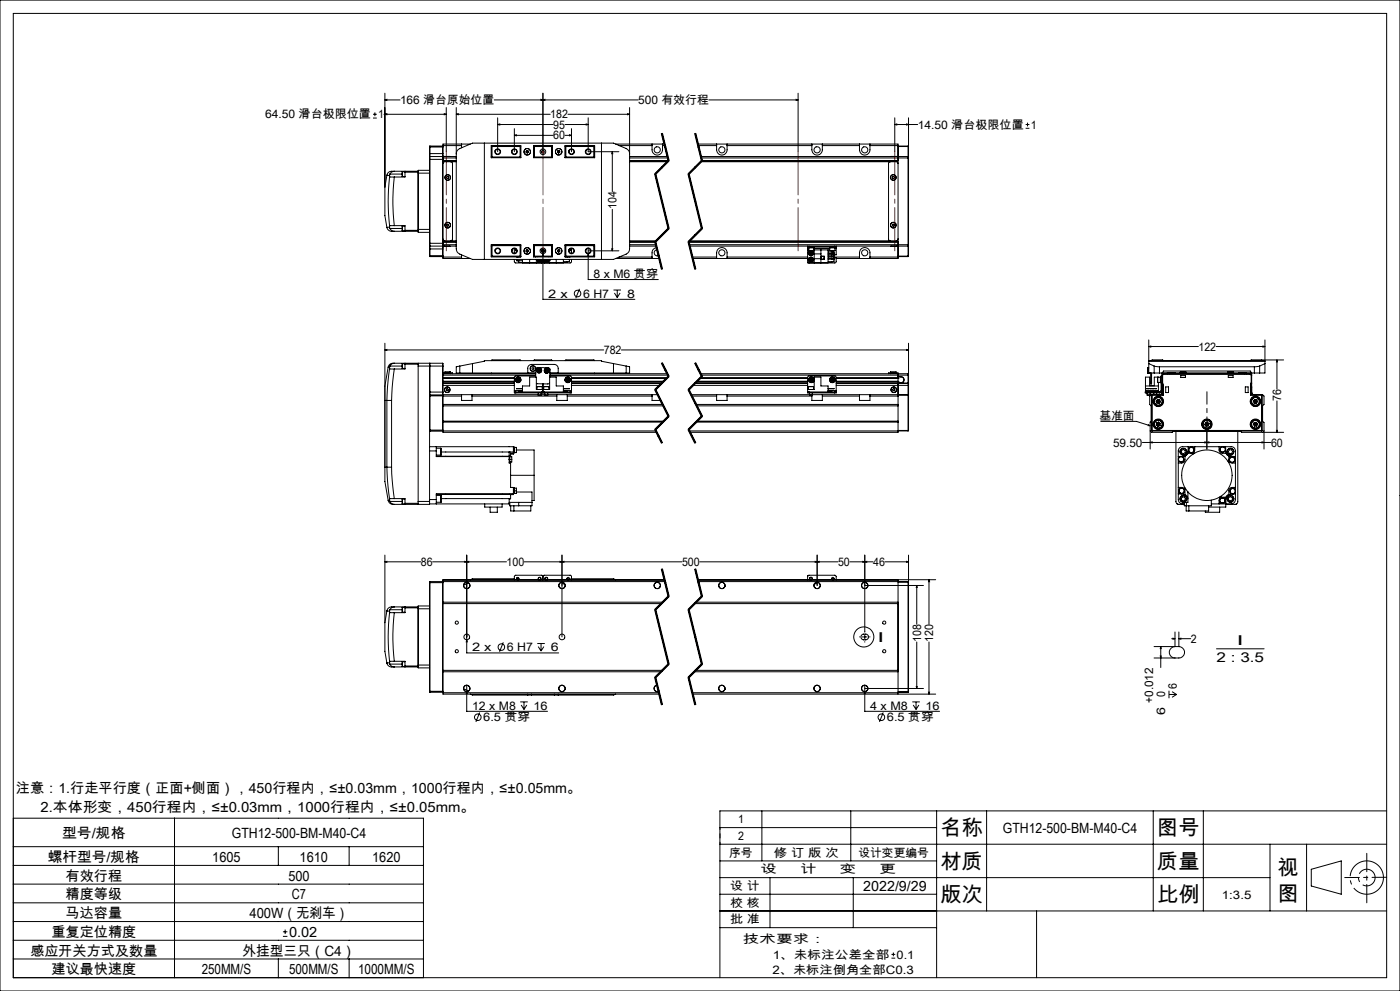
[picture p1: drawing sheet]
<svg xmlns="http://www.w3.org/2000/svg" width="420mm" height="297mm" viewBox="0 0 420 297" stroke-linecap="round" stroke-linejoin="round" font-family="sans-serif">
<g fill="none" stroke="#000" stroke-width=".3">
<path d="M0 0h420v297h-420zM4 4h412v289h-412zM111.9 35.4h1.1M111.9 34.3h1.1M112.5 33.7v1.1M115.2 34.3h18.7M115.5 29.9l.6-.1v.3zM115.5 34.3l.6-.2v.3zM115.5 29.9h4.5M115.5 27.9v28.2M133.3 34.1l.6 .2-.6 .1zM133.9 32.2v13.3"/>
<path d="M136.9 34.3l.6-.2v.3zM136.9 32.2v42.4l.3 .9 .5 .5 4 1.7h42.3l4.4-1.9 .5-1.2v-42.4M136.9 34.3h28.2M149.3 37.3l.6-.2v.4zM149.3 37.3h16.6M149.3 35.3v10.2M154.3 38.6v6.9M162.3 29.8l.6 .1-.6 .2zM162.9 29.9l.6-.1v.3zM162.9 27.9v17.6M169.5 37.3h7M170.4 34.3h18.5"/>
<path d="M171.4 38.6v6.9M175.9 37.1l.6 .2-.6 .2zM176.5 35.3v10.2h9.2M188.3 34.1l.6 .2-.6 .1zM191.5 29.9h-43.2M198.6 40l2 8.2M198.8 40l2 8.1M208.6 40l2 8.2-4 4 4 16.3-4 4 2 8.1M208.8 40l2 8.1M212.7 29.9h26.7M238.8 29.8l.6 .1-.6 .2zM239.4 27.9v17.6"/>
<path d="M268.4 37.3l.6-.2v.4zM268.4 37.3h6.9M268.4 35.3v10.2M272 37.1l.6 .2-.6 .2zM272.6 35.3v11.8M307.7 38.4h1.1M307.7 37.3h1.1M308.3 36.8v1.1M115.5 56.1v8.5l.6 3.6M116.1 52.5l-.6 3.6M116.1 52.5h.1M116.1 52.5l.8 .1"/>
<path d="M116.9 52.9a64.4 64.4 0 0 0 0 14.8M116.9 52.9l1.4 .2M116.9 52.6v.3M116.9 52.2v.4M116.9 52.2h3.8M118.3 51.3h-.6a1.43 1.43 0 0 0-1.6 1.2M118.3 53.1a62.9 62.9 0 0 0 0 14.5M118.3 51.3a1.49 1.49 0 0 0-1.4 .9M118.3 51.3h7.1M120.7 52.2v.7M120.7 51.5v.7M120.7 51.5v1.4"/>
<path d="M120.7 51.5h.8M120.7 52.9h.8M121.5 51.3v.3M121.5 51.6v1.5h-3.2M121.5 51.6h3.9M125.4 51.3v.3M125.4 51.6v17.4M125.4 51.9h3.5M128.9 47.8v4.1M128.9 51h-3.5v.3M128.9 47v.8M128.9 46v1"/>
<path d="M128.9 51.9v16.9M128.9 47.8h4M128.9 46h4M128.9 44.1h4M129 46.9v26.9M129 43.8v3.1M129 43.8l-.1 2.2M129 46.9h3.8M129 43.8h3.8M129 46.9l-.1 .1M132.8 46.9v26.9M132.8 43.8v3.1"/>
<path d="M132.8 46.9l.1 .1M132.8 43.8h.1M132.9 46.9h.1M132.9 47v.8M132.9 47.8v25.1M132.9 46.9h4M132.9 48.1h4M132.9 43.6h5.6M132.9 47.3h4M133.3 46.9h1.7M134.2 52.9l.5 .3-.3 .3h-.3l-.1-.3zM135.2 48.5l.5 .5v22.6l-.1 .4-.4 .2"/>
<path d="M136.9 48.5h-3.4l-.6 .5M136.9 46.1l.3-.9 .5-.5 4-1.8h42.3l4.1 1.8 .7 .7 .1 .7M138.5 43.2v1.1M141.1 43.2h-8.2v3.7M145.3 42.9v34.8M147.4 46.9h.1M147.4 43.7h8.8v3.6h-8.8zM147.5 43.8v3.5M147.5 43.8h8.7M147.5 43.8l.1 .1M147.6 43.9h8.4M147.6 43.9v3.2"/>
<path d="M147.6 47.1l-.1 .1h8.7M147.6 47.1h8.4M154.3 40.6l.6-.2v.3zM154.3 40.6h11.6M156 43.9l.2-.1v3.4l-.2-.1M156 43.9v3.2M157.9 45.6l.3 .2M157.9 45.3v.3M158.2 45.2l.3 .1M158.2 45.2l-.3 .1M158.5 45.3v.3M158.5 45.6l-.3 .2"/>
<path d="M160.1 43.7l.1 .1M160.1 43.7h5.6v3.6h-5.6zM160.1 43.8h5.6M160.2 43.8l.1 .1M160.3 43.9h5.2M160.3 43.9v3.2M160.3 47.1l-.1 .1h5.5M160.3 47.1h5.2M165.5 43.9l.1-.1v3.4l-.1-.1M165.5 43.9v3.2M167.3 45.6l.3 .2M167.3 45.3v.3"/>
<path d="M167.6 45.2l.3 .1M167.6 45.2l-.3 .1M167.9 45.3v.3M167.9 45.6l-.3 .2M169.5 40.6h1.9M169.5 43.7h8.9v3.6h-8.9zM169.5 43.8h8.8M169.8 43.9l-.2-.1v3.4l.2-.1M169.8 43.9h8.4M169.8 43.9v3.2M169.8 47.1h8.4M170.2 43.7v.1"/>
<path d="M170.9 40.4l.5 .2-.5 .1zM178.2 43.9v3.2M178.2 47.1l.1 .1h-8.8M178.3 43.8v3.5M178.3 46.9h.1M178.3 43.8l-.1 .1M180.4 42.9v34.8M183.7 45.5l.1 .6h-.3zM183.7 45.5v11.9M184.7 43.2h14.6M185.7 43.6h9.9M188.9 48.5h11.4"/>
<path d="M188.9 46.9h11.3M188.9 48.1h11.7M188.9 47.3h11.4M195.6 43.2v1.7a1.57 1.57 0 0 0 1.6 1.6 1.57 1.57 0 0 0 1.6-1.6v-1.7M196.4 52.2l4 16.3M196.8 52.1l4 16.3M198.4 40l2 8.2M198.8 43.6h.6M200.4 48l-4 4M200.6 48.2l-4 4 4 16.3-4 4 2 8.1M200.7 48.3l-4 4M206.4 52.2l4 16.3"/>
<path d="M206.8 52.1l4 16.3M208.4 40l2 8.2M209.3 43.2h60.1v34.3h-18.5M209.4 43.6h5.6M210.3 48.5h58.6l.5 .5M210.3 46.9h62.1M210.4 47.3h62M210.4 48l-4 4M210.5 48.1h58.9M210.7 48.3l-4 4M215 43.2a3.2 3.2 0 0 0 .4 2.8 1.56 1.56 0 0 0 1.8 .4 1.56 1.56 0 0 0 .9-1.5v-1.7M218.1 43.6h25.5"/>
<path d="M243.6 43.2a3.2 3.2 0 0 0 .4 2.8 1.56 1.56 0 0 0 1.7 .4 1.56 1.56 0 0 0 1-1.5v-1.7M246.7 43.6h11.1M257.8 43.2a3.2 3.2 0 0 0 .5 2.8 1.56 1.56 0 0 0 1.7 .4 1.56 1.56 0 0 0 1-1.5v-1.7M261 43.6h8.4M267.1 48.5l-.5 .4v22.8l.5 .5M267.3 46.9h1.7M267.9 52.9h.3l.1 .4-.2 .2-.3-.1-.1-.3zM269.4 43.8h3M269.4 43.9h3M272.4 46.9v.4M272.4 47.3h.2M272.4 46.9l.2 .2"/>
<path d="M272.4 43.8v.1M272.4 43.9v3M272.4 47.3v26M272.6 47.1v.2M272.6 47.3v26M116.1 68.2a1.75 1.75 0 0 0 2.2 1.1M116.1 68.2h.1M116.9 67.7v.3M116.9 68v.5M116.9 68l-.8 .2M116.9 68.5l.8 .7 .6 .1M116.9 68.5h3.8"/>
<path d="M118.3 67.6l-1.4 .1M118.3 67.6h3.2v1.4M118.3 69.3h7.1M120.7 68.5v.7M120.7 67.8v.7M120.7 67.8v1.4M120.7 67.8h.8M120.7 69.2h.8M121.5 69v.3M121.5 69h3.9M125.4 69.3v.3h3.5M125.4 69v.3"/>
<path d="M125.4 68.8h3.5M128.9 68.8v4.1M128.9 72.9v.8M128.9 73.7v.9M128.9 74.6l.1 2.3M128.9 76.6h4M128.9 72.9h4M128.9 73.7l.1 .1M128.9 74.6h4M129 73.8v3.1M129 73.8h3.8M129 76.9h3.8"/>
<path d="M132.8 73.8v3.1M132.9 71.6l.5 .6h3.5M132.9 73.7h.1M132.9 72.9v.8M132.9 73.8v3.7h8.2M132.9 72.5h4M132.9 73.8h4M132.9 77h5.6M132.9 73.3h4M132.9 73.7l-.1 .1M132.9 76.8l-.1 .1M133.3 73.8h1.7"/>
<path d="M134 67.4l.3-.2 .3 .4-.2 .2-.3-.1zM138.5 76.4v1.1M147.4 73.8h.1M147.4 73.4h8.8v3.6h-8.8zM147.5 73.4v3.5M147.5 76.9h8.7M147.6 76.8h8.4M147.6 73.6v3.2M147.6 73.6h8.4M147.6 76.8l-.1 .1M154.3 77.7v.8l.4 .3h8M154.3 74.5v1.4"/>
<path d="M154.7 75.1h.3M154.7 74.6v.5M155 77h.1M155 77.9v-.2v.4h1.7M155 75.2v.3M155.1 78.1h.4M155.6 76.9v.1M155.6 78.1v.6h1.1M156 73.6l.2-.1v3.4l-.2-.1M156 73.6v3.2M156.2 73.5h-8.7l.1 .1M156.7 77.7v1.1h12.3v-1.1"/>
<path d="M157.9 75.3l.3 .2M157.9 75v.3M158.2 74.9l.3 .1M158.2 74.9l-.3 .1M158.5 75v.3M158.5 75.3l-.3 .2M158.9 77.7v1.1M160.1 73.4h5.6v3.6h-5.6zM160.1 76.9h5.6M160.2 76.9l-.1 .1M160.3 76.8h5.2M160.3 73.6v3.2"/>
<path d="M160.3 73.6h5.2M160.3 76.8l-.1 .1M160.6 76.9v.1M160.8 76.9v.1M160.9 77.7v1.1M161 78h1.5M161 77.7v.3M161.3 76.9v.1M161.6 78l.1 .2M161.8 78l-.1 .2M162.1 78l.1 .1M162.2 78.1l-.5 .1"/>
<path d="M162.2 78v.1M162.5 75.1h.1M162.5 78h.1M162.5 75.3l.1 .2M162.5 75v.1M162.5 77.7v.3M162.6 74.9h.6M162.6 77.7a.76 .76 0 0 1-.6 .8 .76 .76 0 0 1-.9-.5 .77 .77 0 0 0 .9 .6 .77 .77 0 0 0 .7-.9M162.9 76.1l.1 .6h-.3zM162.9 74.3v15.4h27.6M163.1 77.7a.76 .76 0 0 0 .6 .9 .76 .76 0 0 0 .9-.6M163.3 78h.1"/>
<path d="M163.3 75.1h.1M163.3 78h1.5M163.3 75v.1M163.3 77.7v.3M163.3 75.3l-.1 .2M163.5 78l.4 .2M163.9 78v.2M164.2 78l-.3 .2M164.5 76.9v.1M164.8 78h.1M164.8 77.7v.3M164.9 77.7v1.1"/>
<path d="M165 76.9v.1M165.5 73.6l.1-.1v3.4l-.1-.1M165.5 73.6v3.2M165.7 73.5h-5.6l.2 .1M166.9 77.7v1.1M167.3 75.3l.3 .2M167.3 75v.3M167.6 74.9l.3 .1M167.6 74.9l-.3 .1M167.9 75v.3M167.9 75.3l-.3 .2M169.5 73.4h8.9v3.6h-8.9z"/>
<path d="M169.5 76.9h8.8M169.5 73.5h8.8l-.1 .1M169.8 73.6l-.2-.1v3.4l.2-.1M169.8 76.8h8.4M169.8 73.6v3.2M169.8 73.6h8.4M170.1 76.9v.1M170.1 78.4v.3h-1.1M170.2 76.9v.1M170.7 75.1h.4M170.8 77h.1M170.8 77.9v-.2v.7h-1.8"/>
<path d="M171.1 75.1h-.4M171.1 74.6v.5M171.4 77.7v.8l-.3 .3h-8M171.4 74.5v1.4M176.5 76.1l.1 .6h-.3zM176.5 74.3v9.5h21M176.5 75.2h9.2M178.2 73.6v3.2M178.2 76.8l.1 .1M178.3 73.4v3.5M178.3 73.8h.1M183.5 74.6h.3l-.1 .6z"/>
<path d="M183.7 62.8v12.4M184.7 77.5h13.1M185.7 77h9.9M188.9 72.2h8M188.9 72.5h7.7M188.9 73.8h8M188.9 73.3h7.9M196.4 72.5l2 8.2M196.8 72.4l2 8.2M197 74.2l-.6 .2a1.4 1.4 0 0 0-.8 1.4v1.7M197.1 74.9a.91 .91 0 0 0-.8 1.1 .91 .91 0 0 0 1.3 .6M200.4 68.3l-4 4"/>
<path d="M200.7 68.6l-4 4M206.4 72.5l2 8.2M206.6 72.5h62.8M206.8 72.4l2 8.2M206.8 73.3h65.6M206.9 73.8h65.5M207.7 77h7.3M207.8 77.5h34.5M210.4 68.3l-4 4M210.7 68.6l-4 4M215 77.5a3.2 3.2 0 0 1 .4-2.9 1.58 1.58 0 0 1 1.8-.3 1.58 1.58 0 0 1 .9 1.5v1.7M218.1 77h24.2"/>
<path d="M242.3 74h.4M242.3 74v.5M242.3 74.5v4.3h6.1v-3.9M242.3 73.8v.2M242.3 74.9h.3M242.3 74.5h.3M242.6 74v.3h1.7v-.3M242.6 75.1h1M242.6 75.1h1.6M242.6 74.3v.8M242.7 73.8v.2M242.7 74h7.7"/>
<path d="M242.9 77.7l.1 .4M242.9 77.7l.8 .3M242.9 76l.3 .2M242.9 75.1a.77 .77 0 0 0-.3 1.1 .77 .77 0 0 0 1 .3 .77 .77 0 0 0 .4-1M242.9 75.6v.4M242.9 75.6l.7 .5M243 78.1l.3 .1M243 75.1a.74 .74 0 0 0-.4 1 .74 .74 0 0 0 1 .4 .74 .74 0 0 0 .3-1M243.2 77.4l.4 .1M243.2 77.4l-.3 .3M243.2 77.4l.1 .8M243.3 75.4l-.4 .2"/>
<path d="M243.3 75.4l.4 .2M243.3 75.4l-.1 .8M243.6 75.1l.3 .4M243.6 77.5l.1 .5M243.6 77.5l-.6 .6M243.6 75.1l.4 .4M243.6 76.1l-.4 .1M243.7 75.6l-.1 .5M243.7 75.6l-.8 .4M243.7 78l-.4 .2M244.2 75.1h-.6M244.2 74.3v.8"/>
<path d="M244.2 74.9l4.7 .1M244.2 74.5h4.7M244.3 74.9v3.9M244.3 76.1h2M244.3 77.5h2M246.3 74.9v3.9M246.3 76.8h1v.9h-1zM247.2 76.8v.9M248.4 75.5h1.8v.4M248.4 76.2h1.8v.5h-1.8M248.4 77h1.8v.4h-1.8M248.4 77.7h1.8"/>
<path d="M248.4 75.9h1.8M248.8 74v.3h1.7M248.9 75.1h1.6M248.9 74.3v.8M249.5 77.4v.3l.3-.2 .4 .2M249.5 75.1v.4M249.5 76.7v.3M249.5 78.4v.3h-1.1M249.7 75.5h.3M249.7 77.5h.2M250.2 75.9l-.2 .3-.5-.3v.3M250.2 75.7v.2"/>
<path d="M250.2 77.7v.2M250.2 77.3h.7l-.1 1.3-.3 .2h-8M250.2 77.7v.7h-1.8M250.2 77h7.6M250.4 74h.5M250.4 73.8v.2M250.5 74.3v.8M250.5 74.5h.4M250.5 74v.3M250.9 74v.5M250.9 73.8v.2M250.9 74.5v1.9h-.7"/>
<path d="M257.8 77.5a3.2 3.2 0 0 1 .5-2.9 1.58 1.58 0 0 1 1.7-.3 1.58 1.58 0 0 1 1 1.5v1.7M261 77h8.4M267.3 73.8h1.7M267.7 67.4l.2-.2 .4 .1v.3l-.3 .2-.3-.1zM269.4 71.6l-.4 .6h-62.1M269.4 76.8h3M269.4 76.9h3M272.4 73.3h.2M272.4 73.3v.5M272.4 76.8h.2M272.4 76.8v.1M272.4 73.8v3"/>
<path d="M272.6 73.3v.3M272.6 73.6l-.2 .2M272.6 76.8l-.2 .1M272.6 73.6v3.2M173.8 86.6l-1.1 2.8M184 86.9h2.3M184.3 87.8l.9 1.4M185.2 86.9v2.3M186 87.8l-.8 1.4M115.5 104.9l.6-.2v.3zM115.5 102.9v37.1M115.5 104.9h65.6"/>
<path d="M116.5 110l-1 5.7v4.3h.6M116.5 110l.4 .1M116.9 110.5l-.7 5.6-.1 3.9M116.9 110.5l1.4 .1M116.9 110.1v.4M117 109.7l-.1 .4M117 109.7h3.6M118.3 108.9h-.3a1.42 1.42 0 0 0-1.5 1.1M118.3 110.6l-.6 5.6-.2 3.8M118.3 108.9l-.7 .1-.6 .7M118.3 108.9h10.6M120.7 109v1.4"/>
<path d="M120.7 109h.8M120.7 110.4h.8M121.5 108.9v.2M121.5 109.1v1.5h-3.2M121.5 109.1h3.9M125.4 108.9v.8M125.4 109.7h7.5M125.4 109.7v40.6M128.9 108.9h.1M128.9 117.5v.9M128.9 108.9v8.6M128.9 118.4v31.9"/>
<path d="M128.9 118.7h4M128.9 117.5h4M129 108.9v9.5M129 108.9h3.8M129 118.4v10.8M129 118.4h3.8M129 118.4h-.1M129 108.9h-.1M132.8 108.9v9.5M132.8 108.9l.1 .8M132.8 118.4v10.8M132.8 118.4h.1"/>
<path d="M132.9 114.8v.1M132.9 109.7v2.7M132.9 111.8h.6M132.9 117.5v.8M132.9 118.3v11.3h64.1M132.9 118.7h5.6M132.9 118.3h5.6M132.9 112h27.8M132.9 114.3h21.4M132.9 113.4h21.4M132.9 112.4h27.8M132.9 114.9h21.4"/>
<path d="M132.9 114.8h21.4M132.9 115.5h21.4M132.9 112.4v2.4M132.9 114.9v2.6M133.5 111.7v.1M133.5 111.5h1.4M133.5 111.7h1.7M133.5 111.8h1.7M133.5 111.5v.5M133.9 116.6l.3-.1 .3 .2-.1 .3-.5-.1zM134.8 111.5h-1.3M134.8 111.5h.3"/>
<path d="M134.9 111.5h.3M135.1 111.8h.1M135.2 111.5h.1M135.2 111.8h.5v.2M135.2 111.5v.5M137.9 111.8h20.4v-1.4a1.14 1.14 0 0 1 1.2-1.2h6.8a1.21 1.21 0 0 1 1.2 1.2v1.4h20.4M137.9 109.7l-1 .2v1.9h1M137.9 109.7l7.4-1.4v-.2h35.1v.2l7.5 1.4M137.9 109.7v2.1M138.5 118.3h3.1M138.5 118.3v1.7h3.1v-1.7M141.6 118.7h25.4"/>
<path d="M141.6 118.3h19.9M141.7 109v2.8M147.5 108h8.7M147.5 108v.1M147.5 111.8v.2M154.3 114.3h-21.4l21.4 .1M154.3 113.3h-21.4h21.4M154.3 117.5h.4M154.3 117.5v.3h.4M154.3 117v.5M154.3 117h2.4M154.7 117.5h7.8"/>
<path d="M154.7 117.8h7.8M154.7 117.5v.3M155.1 113.6v.4M155.1 114l.4 .3M155.1 113.6l.4 .2M155.4 113.4l-.3 .2M155.4 113.4l.4 .2M155.4 113.4l.1 .4M155.5 113.8l.3 .2M155.5 113.8v.5M155.5 113.8l-.4 .2M155.6 117.1v.2h1.1"/>
<path d="M155.8 114l-.3 .3M155.8 113.6v.4M155.8 113.6l-.3 .2M156.2 108v.1M156.7 116.4h-1.7l1.7 .1M158.3 111.7h2.4M160.2 108h5.4M160.2 108v.1M160.7 112.7h-6.1l-.3 .3v4M160.7 113l.1-2.4 .4-.5 3.5 .2 .3 .4v2.3M161.1 115.9h1.6M161.1 115.9v.8"/>
<path d="M161.3 110.9l.1 .4M161.3 110.9l.4 .1M161.4 111.3l.5 .1M161.5 118.4h.8M161.5 117.8v.6M161.6 110.6l-.3 .3M161.6 110.6l.5 .1M161.6 110.6l.1 .4M161.7 111l-.3 .3M161.7 111l.2 .4M161.7 111l.5 .1M162.1 110.7l.1 .4"/>
<path d="M162.1 110.7l-.4 .3M162.2 111.1l-.3 .3M162.3 117.8v.6M162.3 118.3h1.1M162.5 117.8h.4M162.5 117.5h.8M162.5 117.5v.3M162.7 115.9v.8M162.9 117.8h.4M162.9 115v2.8M163.1 115.8v.1M163.1 115.8h1.5"/>
<path d="M163.1 115.9h1.5M163.1 115.9v.8M163.3 117.5h7.7M163.3 117.8h7.7M163.3 117.5v.3M163.4 118.4h.1M163.4 117.8v.6M163.5 118.4h.8M163.6 111l.1 .4M163.6 111l.4 .1M163.7 111.4l.4 .1M163.9 110.7l-.3 .3"/>
<path d="M163.9 110.7l.4 .1M163.9 110.7l.1 .4M164 111.1l.1 .4M164 111.1l.4 .1M164 111.1l-.3 .3M164.3 118.4h-.8M164.3 118.3h2.7M164.3 117.8v.6M164.3 110.8l.1 .4M164.3 110.8l-.3 .3M164.4 111.2l-.3 .3M164.6 115.8v.1"/>
<path d="M164.6 115.9v.8M164.9 114.7l-.5 .4-3.5-.2M164.9 113v3.7h-4v-3.7h-2v2.7h-2.2v1.8M164.9 113h2v2.7h2.1v1.8M165 112.7h6.2l.2 .3v4M165 112h35.2M165 111.7h2.5M165 112.4h35.4M165.6 108v.1M167 118.3h3.2M167 118.3v1.7h3.2v-1.7M169 116.4h1.8l-1.8 .1"/>
<path d="M169.6 108h8.7M169.6 108v.1M169.9 113.7l.1 .4M169.9 113.7l.8 .3M170 114.1l.4 .2M170.1 117.1v.2h-1.1M170.2 118.7h25.4M170.2 118.3h25.4M170.3 113.4l.4 .2M170.3 113.4l-.4 .3M170.3 113.4l.1 .9M170.7 113.6v.4"/>
<path d="M170.7 113.6l-.7 .5M170.7 114l-.3 .3M171 117.5h.4M171 117.5v.3M171.4 117.5v.3h-.4M171.4 117v.5M171.4 114.3h27.6M171.4 113.3h28.6M171.4 114.3h27.7M171.4 113.4h28.6M171.4 117l-2.4 .1M171.4 114.9h27"/>
<path d="M171.4 114.8h27.2M171.4 115.5h26.5M171.4 114.4h27.6M171.4 113.3h28.7M178.3 108v.1M178.3 111.8v.2M184 109v2.8M186.4 104.9h86.2M187.9 109.7l1 .2v1.9h-1M187.9 109.7v2.1M195.6 118.3h1.7M195.6 118.3v1.7h2.6"/>
<path d="M196.4 116.9l4 7.9M196.7 116.7l4 8M198.4 108.9l2 4M198.6 108.8l2 4-4 4 4 8-4 4 2 3.9M198.7 108.7l1 2M199.7 110.7l1 2zM200.4 112.7l-4 4M200.7 112.9l-4 4M206.4 116.9l4 7.9M206.7 116.7l4 8M207.3 118.3h7.7M207.5 118.7h7.5"/>
<path d="M207.9 115.5h34.4M208.4 108.9l2 4M208.5 114.9h33.8M208.6 108.8l2 4-4 4 4 8-4 4 2 3.9M208.6 114.8h33.7M208.7 108.7l2 4M209 114.4h33.3M209 114.3h33.3M209.1 114.3h33.2M210 113.4h32.3M210 113.3h32.3M210.1 113.3h32.2"/>
<path d="M210.1 112h62.3M210.4 112.4h62M210.4 112.7l-4 4M210.7 112.9l-4 4M215 118.3h3.1M215 118.3v1.7h3.1v-1.7M218.1 118.7h25.5M218.1 118.3h24.8M242.3 117.5h.4M242.3 116.7h2v-3.7h2v2.7h2.1v1.8M242.5 115.9h1.6M242.5 115.9v.8"/>
<path d="M242.7 117.5h7.7M242.7 117.5v.3M242.7 117.8h7.7M242.9 118.4h.1M242.9 117.8v.6M243 118.4h.7M243 113.9l.3 .4M243.1 113.6l-.1 .3M243.1 113.6l.6 .5M243.5 113.4l.3 .3M243.5 113.4l-.4 .2M243.5 113.4l-.2 .9"/>
<path d="M243.7 118.3h3M243.7 118.4h-.8M243.7 117.8v.6M243.7 114.1l-.4 .2M243.8 113.7l-.1 .4M243.8 113.7l-.8 .2M244 115.8l.1 .1M244 115.8l-1.5 .1M244.1 115.9v.8M246.7 118.7h11.1M246.7 118.3h11.1M246.7 118.3v1.7h-3.1v-1.6"/>
<path d="M248.4 116.4h1.8l-1.8 .1M249.3 113.7v.4M249.3 113.7l.8 .3M249.3 114.1l.4 .2M249.5 117.1v.2h-1.1M249.7 113.4l.3 .2M249.7 113.4l-.4 .3M249.7 113.4v.9M250 113.6l.1 .4M250 113.6l-.7 .5M250.1 114l-.4 .3M250.4 117.5h.5"/>
<path d="M250.4 117.5v.3M250.9 113.3h18.5M250.9 117.5v.3h-.5M250.9 117v-3.9l-.3-.4h-7.9l-.4 .3v4.8h.4M250.9 117v.5M250.9 114.3h18.5M250.9 113.4h18.5M250.9 117l-2.5 .1M250.9 114.9h21.5M250.9 115.5h21.5M257.8 118.3h3.2M257.8 118.3v1.7h3.2v-1.7"/>
<path d="M261 118.7h8.4M261 118.3h11.4M267.1 111.7h.1M267.1 111.8h-.5v.2M267.1 111.7h1.8M267.1 111.5h1.8M267.1 111.5v.5M267.1 111.8h1.8M267.2 111.5h.1M267.2 111.5h1.7M267.8 116.7l.2-.2 .4 .1 .1 .3-.3 .2-.3-.1zM268.9 111.7l-.1 .1"/>
<path d="M268.9 111.8h.5v3M268.9 111.5v.5M269.4 114.3l-18.5 .1M269.4 114.8v14.8h-62.4M269.4 114.3h.1M269.4 113.3h.1M269.4 114.8h.1M269.4 118.4h3M269.4 112.9h.9M269.4 114.8h3M269.4 113h.9M270.3 112.9a.98 .98 0 0 1 .9 .8 .98 .98 0 0 1-.7 1.1"/>
<path d="M270.3 113a.88 .88 0 0 1 .9 .8 .88 .88 0 0 1-.9 .9M270.3 112.9v.1M270.3 114.7v.1M270.3 114.7l-19.4 .1M272 104.7l.6 .2-.6 .1zM272.4 118.3v.1M272.4 114.8h.2M272.4 112v.4M272.4 114.8v.1M272.4 114.9v.6M272.4 112.4v2.4M272.4 115.5v2.8"/>
<path d="M272.4 118.4v10.6M272.6 102.9v26.1M272.6 114.9h-.2M272.6 114.8h.1M272.6 114.9l-.2 .6M343.6 115.7h3.9M343.7 117.1h3.8v.2h-3.8zM344 117.5h-.4v.3h.4M344 117.5h3.9M344 116.4l.7 .1zM344 117.8h1.2M344 117.5v.3"/>
<path d="M344.1 118.4h.9M344.1 117.8v.6M344.3 110.3l.1 1.6M344.4 110.3h-.1M344.4 110.2l-.1 .1M344.4 110.3v1.6M344.4 110.2v.1M344.4 110.3h.2M344.4 110.2h.2M344.6 103.9l.6-.2v.3zM344.6 101.9v9.9M344.6 103.9h14.9"/>
<path d="M344.6 108.1h34.9M344.6 108.3h34.9M344.6 109l1.7 .7M345 116.4l.4 .1zM345 117.8v.6M345.2 117.8h.8M345.2 117.5v.3M345.2 114.5v.6h.3v-.6M345.2 114.5h.3M345.2 111.8v2.7M345.5 118.4h.2M345.5 108h3.4"/>
<path d="M345.5 108v.1M345.5 111.8v2.7M345.5 118.4v10.6M345.7 118.4h3.3M345.7 118.4v10.6M345.7 116.4l.4 .1zM346 117.5v.3M346 117.8h1.9M346.1 117.8v.5M346.3 109.7l1.5 .2M346.3 111.8h1.5M346.3 111.8l-1.9 .1"/>
<path d="M346.3 109.7v2.1M346.5 116.4l.4 .1zM347 117.8v.5M347.3 113.1v1.5zM347.3 119.7l.6 .1M347.3 119.7l-.4 .5M347.3 119.7l.2 .6M347.3 114.6h.8M347.5 113v.1M347.5 114.6v2.9M347.8 111.8h.9M347.8 109.9h28.5"/>
<path d="M347.8 109.9v1.9M347.9 117.5v.3M347.9 119.8l.3 .6M347.9 119.8l-.8 1M348.1 113v1.7h.2M348.3 117l-.4 .5M348.3 113h-2v2.6h-1.4v-2.6h-1.3v4.5M348.3 117h.3M348.3 113.1h.4M348.3 113.1v3.9M348.6 117.2l-.7 .6M348.6 117.6l-.5 .7"/>
<path d="M348.7 116v1.6M348.7 112.7h-.4v.4M348.7 116h.1M348.7 117.6h.1M348.7 111.8v4.2M348.7 111.8l.4-.6h26l.4 .6M348.7 114.9l.1 .6M348.7 111.7h26.7M348.7 117.6l-.4 .7M348.7 111.7v.5M348.7 115v1M348.8 116h.1"/>
<path d="M348.8 114.9l.2 .6M348.8 114.8h.1M348.8 114.8l-.1 .1M348.8 114.9h-.1M348.8 116v1.6M348.8 112.4v2.4M348.8 117.6h.1M348.8 118.3l.2 .1M348.8 115.5h.2M348.8 118.3h-3.5l-.4 .4v2.5l.4 .4v4.6l-.2 .3v8.1M348.8 115.5v2.8M348.9 108v.1"/>
<path d="M349 115.5v2.9M349.1 112.1l-.3 .3M349.1 112v.1M349.1 112l-.4 .2 .1 .2M349.1 112h26M349.1 112.1h26M349.7 116h.9v1.6h-.9zM350.2 112v-.2h.6v.2M352.5 111.7v.1M354 111.7l.1 .1M354 111.5h1.1M354 111.7h1.8"/>
<path d="M354 111.5v.2M354.2 112.6h1.4v.5h-1.4zM355.1 111.5h-1.1M355.1 111.5h.7M355.8 111.7l-.1 .1M355.8 111.5v.2M364.8 103.9h14.7M368.3 111.7l.1 .1M368.3 111.7h1.8M368.3 111.5h1.2M368.3 111.5v.2M368.5 112.6h1.4v.5h-1.4z"/>
<path d="M369.4 111.5h-1.1M369.4 111.5h.6M370 111.5h.1M370.1 111.7l-.1 .1M370.1 111.5v.2M371.7 111.7v.1M373.3 112v-.2h.6v.2M373.6 116h.8v1.6h-.8zM375.1 112.1l.3 .3M375.1 112v.1M375.1 112l.3 .2v.2M375.1 115.5h.2"/>
<path d="M375.1 118.4h3.4M375.1 115.5v2.9M375.2 108h3.4M375.2 108v.1M375.3 117.6h.1M375.3 118.3l-.2 .1M375.3 118.3h3.5l.4 .4v2.5l-.4 .4v4.6l.4 .4v8M375.3 115.5v2.8M375.3 116h.1M375.3 114.9l-.2 .6M375.3 114.9h.2M375.3 116v1.6"/>
<path d="M375.3 116h.2M375.3 117.6h.2M375.4 114.8l-.1 .1M375.4 114.8l.1 .1M375.4 112.4v2.4M375.4 111.7v.5M375.4 115v1M375.4 117.6l.4 .7M375.5 116v1.6M375.5 114.9l-.2 .6M375.5 117.6l.5 .7M375.5 111.8h.8"/>
<path d="M375.5 111.8v4.2M376.3 111.8h1.6M376.3 109.9v1.9M376.4 119.7l-.4 .5M376.4 119.7l.6 .1M376.4 119.7l.5 1.2M377 119.8l.3 .6M377 119.8l-.4 .5M377.9 109.7l-1.6 .2M377.9 109.7v2.1M378.5 118.4h.1M378.5 107.9l.1 .1"/>
<path d="M378.5 118.4v10.6M378.6 108v.1M378.6 118.4v10.6M378.9 103.7l.6 .2-.6 .1zM379.5 101.9v9.9h-1.6M379.5 109l-1.6 .7M383.1 107.9v8.7M383.1 107.9l.1 .6h-.3zM385.1 107.9l-9.9 .1M116.1 120h1.4M116.1 120v20M117.5 120v20"/>
<path d="M128.9 133.9h25.1v1.6M128.9 128.9h4M128.9 135.1h2M128.9 129.1l.1 .1M129 129.2h3.8M130.9 133.9v1.2M130.9 135.1v1.7l22.6 .1v.8M130.9 136.4h1.4M130.9 134.3h1.4M130.9 136.7h21.9M132.3 134.3v2.1M132.3 135.5h21.7"/>
<path d="M132.9 121.2h65.9M132.9 121.6h66.1M132.9 126.5h65.9M132.9 126.2h66.2M152.8 137.7v1.1h.4M152.8 136.7v1M152.8 135.5h.1M152.8 135.5v1.2M152.8 133.8v.1M152.8 137.7h.7M152.8 136.6h.4M152.9 136.8v1.7h-.1"/>
<path d="M153.2 138.5v.3M153.2 136.6v.3M153.2 138.8v7.3h.8v1.9M153.5 137.7v.8h-.6M154 135.5v.4M154 135.9h-.8v.7M154 134h.4v1.7M154 135.9v.2h-.8M154.2 134v1.7M154.4 134.1h.5v1.5l-.9 .1M154.9 134.9h5.3v7.5M196.4 128.8l2 4"/>
<path d="M196.7 128.7l2 4M196.7 129.1l-63.9 .1M200.4 124.6l-4 4M200.7 124.9l-4 4M206.4 128.8l2 4M206.7 128.7l2 4M206.8 129.1h65.6M208.8 121.2h60.6M208.8 126.5h60.6M209 121.6h60.4M209.1 126.2h60.3M210.4 124.6l-4 4"/>
<path d="M210.7 124.9l-4 4M269.4 129h3M272.4 129v.1M272.4 129h.2M272.6 129l-.2 .1M330.2 126.3h10.7l4.2 1.3M342.7 132.6h38.6M344.5 127.3l.6 .3h-.6zM345.1 132.6l.6-.2v.3zM345.1 129.1l.4 .5h6.1l.5-.5M345.5 129h.2M345.5 129l.2 .1"/>
<path d="M345.7 129v.1M345.7 129.1h32.8M345.7 129h32.8M346.9 120.2l.2 .6M346.9 120.2l.6 .1M346.9 127.4l.5 .4M347 126.7l-.1 .7M347 126.7l.5 .4M347.1 120.8l.6 .1M347.5 127.1l-.6 .3M347.5 127.1l-.1 .7M347.5 127.1l.5 .5"/>
<path d="M347.5 120.3l.2 .6M347.5 120.3l.7 .1M347.6 126.5l.5 .4M347.6 126.5l-.6 .2M347.6 126.5l-.1 .6M348 127.6l-.6 .2M348.1 126.9l-.1 .7M348.1 126.9l-.6 .2M348.2 120.4l-.5 .5M352 129.2h20.1M352.8 129.2v21.1a.91 .91 0 0 0 .8 .9h1.7M353.5 137.8v11.9a1.42 1.42 0 0 0 1.8 1.3"/>
<path d="M354.4 135l.6-.3 .6 .3v.7l-.6 .3-.6-.3zM356.3 135.9l-.8 .7v1.2a.96 .96 0 0 1-1 1h-1M356.3 135.9h1.5l.1 .2M356.4 135.5l-.1 .4M356.4 135.5a1.98 1.98 0 0 1-2.5 1.3h-.4M356.5 133.9l-.1 1.6M357.4 134a.85 .85 0 0 1 .9 .9 .85 .85 0 0 1-.9 .8M357.4 134a.85 .85 0 0 0-.8 .9 .85 .85 0 0 0 .8 .8M357.4 134a.85 .85 0 0 0-.9 .9 .85 .85 0 0 0 .9 .8M358.4 133.9v1.2l-.3 .5 .2 .3M361.4 127.3l.4 .5M361.5 132.4l.6 .2-.6 .1z"/>
<path d="M361.6 126.6l-.2 .7M361.6 126.6l.5 .5M362.1 128.7v5.9M362.1 132.6l.6-.2v.3zM362.1 127.1l-.7 .2M362.1 127.1l.4 .5M362.3 126.5l.4 .5M362.3 126.5l-.7 .1M362.3 126.5l-.5 1.3M362.5 127.6l-.7 .2M362.7 127l-.2 .6M362.7 127l-.6 .1"/>
<path d="M365.7 133.9v1a.96 .96 0 0 0 1 1h1.1l.9 .7M366.7 133.9h-11.9a1.27 1.27 0 0 0-1.3 1.2v2.4M367 133.9h2.4a1.21 1.21 0 0 1 1.2 1.2v12M367.7 133.9v1a1.55 1.55 0 0 0 1.3 1.8M368.6 138.6l.3-.1 .4 .2 1.3 .1M368.7 136.6l.3 .1M368.7 136.6v1.5l-.3 .2M368.8 134.8h.7l.3 .6-.3 .5h-.7l-.3-.5zM369 136.7l1.6 .1M371.3 129.2v21.1a.91 .91 0 0 1-.8 .9h-2.8M372.1 129.1l.4 .5h12.6M376 127.2l.3 .5"/>
<path d="M376 120.2l.2 .6M376 120.2l.6 .1M376.2 120.8l.7 .1M376.3 126.6l-.3 .6M376.3 126.6l.3 .5M376.6 127.1l-.3 .6M376.6 127.1l.4 .6M376.6 120.3l-.4 .5M376.6 120.3l.7 .1M376.9 126.6l.4 .5M376.9 126.6h-.6M376.9 126.6l-.3 .5"/>
<path d="M377 127.7h-.7M377.3 127.1l-.3 .6M377.3 127.1l-1.3 .1M377.3 120.4l-.4 .5M378.5 129v.1M378.5 129h.1M378.6 132.4l.6 .2-.6 .1zM378.6 129l-.1 .1M379.2 129.1l-.4 .5M382.9 129h.3l-.1 .6zM383.1 120.2v9.4M115.5 140v4.3l1 5.7"/>
<path d="M115.5 140h.6M116.1 140h1.4M116.1 140l.1 3.9 .7 5.6M116.5 150a1.59 1.59 0 0 0 1.8 1.2M116.9 149.5v.4M116.9 149.9l.1 .4M116.9 149.9l-.4 .1M117 150.3l.6 .7 .7 .2M117 150.3h3.6M117.5 140l.2 3.8 .6 5.6M118.3 149.4l-1.4 .1M118.3 149.4h3.2v1.4"/>
<path d="M120.7 149.6v1.4M120.7 149.6h.8M120.7 151h.8M121.5 150.8v.4M121.5 150.8h3.9M125.4 150.3v.9M125.4 150.3h3.5M128.9 150.3v.9h-10.6M128.9 149.7h2M130.9 149.7v1.3M130.9 150.5h1.4M130.9 148.5h1.4"/>
<path d="M130.9 148.1h23.1M132.3 148.5v2M132.3 149.4l20.5 .1M145.4 151v1h5.2v-1M147 152v1.5h2.2v-1.5M152.8 151h.1M152.8 150.6h6.8M152.8 149.5v1.5M153.2 142.4h7M153.2 151.6v1.5h6v-1.5M154 148v.1M154 146.2l.4 .1v1.6"/>
<path d="M154 148.1l-.8 .1v1.3h-.4M154 148h-23.1v1.7M154 147.1h.9M154.2 146.2l-.2 1.8M154.2 151.6v1.5M154.4 146.3h.5v.8M154.9 147.1v.8h-.7M154.9 147.5h4.7v4.1h-6.7v-.6h-24M155.6 150.6v1M160.2 142.4v7.6h-.6M353.1 151l.2 .2M353.5 148l2 .2"/>
<path d="M353.5 146.1h1.1l.6 .3 .3-.2M353.6 147.1a.86 .86 0 0 0 .9 .9 .86 .86 0 0 0 .9-.9M353.7 147.1a.85 .85 0 0 1 .8-.9 .85 .85 0 0 1 .9 .9M353.7 147.1a.85 .85 0 0 0 .8 .8 .85 .85 0 0 0 .9-.8M354.6 148.9h.7l.3 .6-.3 .6h-.7l-.3-.6zM355.5 148.2a1.37 1.37 0 0 1 .9 1.3M355.7 146.6l-.2 .1v1.5M355.8 151.6v1.5h6.8v-1.5M355.9 150.6v1M356.4 147.5v3.1h-1.1v1h8.1v-1.7M356.4 147.5h.1M356.7 151.6v1.5"/>
<path d="M365.8 149l.2 .3-.3 .5v1.2M365.9 152v1.5h-4.3v-.4M366.2 148.8l.2 .2h1.4M366.7 149.2a.85 .85 0 0 0-.8 .8 .85 .85 0 0 0 .8 .8M366.7 149.2a.85 .85 0 0 1 .9 .8 .85 .85 0 0 1-.9 .8M367.7 150.1v1.9h-5.1M367.8 149.4l-.1 1.6M367.8 149v.4M368.5 149.2l.6-.4 .6 .4v.6l-.6 .4-.6-.4zM370.6 146.1h-1a1.02 1.02 0 0 0-.9 1v1.1l-.9 .8M370.6 148l-1 .1a1.62 1.62 0 0 0-1.8 1.3M370.6 147.3v2.4a1.27 1.27 0 0 1-1.2 1.3h-6"/>
<path d="M371.1 151l-.3 .2M115.5 168.4l.6-.2v.3zM115.5 168.4h10.8M115.5 166.4v20.2M128.9 174.7h4M129 174.3l-.1 7.3M129 174.3v33.2M129 174.3h3.8M129.8 168.4h22.1M132.8 174.3v33.2M132.8 174.3l.1 .1M132.9 174.3h66.6"/>
<path d="M132.9 173.9h66.5M139.4 168.2l.6 .2-.6 .1zM140 168.4l.6-.2v.3zM140 166.4v29.3h27.6M140.6 174.7l-1.5 .7M154.3 173.7v-.9l.4-.4h7.8l.4 .4 .3-.4h7.9l.4 .4v.9M154.3 173.5h-12.6l-.6 .2M155 173.5h.1M155 173.3v.2M155 173.5h.6M155.1 173.1h.4M155.2 173.7a.36 .36 0 0 1-.2-.5 .36 .36 0 0 1 .6 0 .36 .36 0 0 1-.2 .5"/>
<path d="M155.6 173.3v.2M161.6 173.7a.42 .42 0 0 1 0-.6 .42 .42 0 0 1 .6 0 .42 .42 0 0 1-.1 .6M162.7 172.5h.4M162.9 172.5v1.2M163.6 173.7a.42 .42 0 0 1 0-.6 .42 .42 0 0 1 .6 0 .42 .42 0 0 1-.1 .6M168 168.2l.6 .2-.6 .1zM168.6 166.4v24.5M168.6 168.4l.6-.2v.3zM168.6 174.6l.3 .3h.5M169 174.7v.3M170.1 173.3v.2M170.1 173.5h.7"/>
<path d="M170.4 173.7a.36 .36 0 0 1-.2-.5 .36 .36 0 0 1 .6 0 .36 .36 0 0 1-.2 .5M170.8 173.5h.1M170.8 173.3v.2M171.5 173.5h12.5l.7 .2M198.4 170.6l2 8.2M198.6 170.6l2 8.1-4 4 4 16.3-4 4 2 8.2M198.8 170.5l1 4.1M199.3 173.7h-66.4v34.3h64.9M199.8 174.6l1 4.1zM200.4 178.6l-4 4M200.7 178.8l-4 4M204.6 168.4h-47.3"/>
<path d="M208.4 170.6l2 8.2M208.6 170.6l2 8.1-4 4 4 16.3-4 4 2 8.2M208.8 170.5l2 8.2M209.3 173.7h71.4M209.4 173.9h60M209.5 174.3h62.9M210.4 178.6l-4 4M210.7 178.8l-4 4M242.3 172.8l.3-.4h7.9l.3 .3 .1 1M242.5 172.5h-.2v1.2M243 173.7a.43 .43 0 0 1 0-.6 .43 .43 0 0 1 .6 0 .43 .43 0 0 1-.1 .6M244.5 168.2l.6 .2-.6 .1z"/>
<path d="M245.1 174.6l-.2 .3h-.5M245.1 168.4l.6-.2v.3zM245.1 166.4v9.1M249.5 173.3v.2M249.5 173.5h.7M249.7 173.7a.36 .36 0 0 1-.2-.5 .36 .36 0 0 1 .6 0 .36 .36 0 0 1-.2 .5M250.2 173.3v.2M251.4 168.4h-41.5M258.8 168.2l.6 .2-.6 .1zM259.4 168.4l.6-.2v.3zM259.4 166.4v22.9M259.4 175.5h17.6"/>
<path d="M261.9 168.4h-6.9M265.5 168.4h7.1M269.4 173.7v34.3M269.4 174.5h3M272 168.2l.6 .2-.6 .1zM272.4 174.3v.2M272.4 174.5v32.8M272.6 166.4v40.9M275 175.5v11.6M275 175.5l.2 .6h-.3zM278.7 173.7l.2 .6h-.3zM278.7 173.7v13.4"/>
<path d="M115.5 186.6v8.6l.6 3.5M116.1 198.7a1.75 1.75 0 0 0 2.2 1.2M116.1 183.1l-.6 3.5M116.1 183.1h.1M116.1 198.7h.1M116.1 183.1l.8 .1M116.9 183.5l1.4 .1M116.9 183.5a64.4 64.4 0 0 0 0 14.8M116.9 183.2v.3M116.9 198.3v.3M116.9 198.6v.4M116.9 198.6l-.8 .1"/>
<path d="M116.9 182.7v.5M116.9 199l.7 .7 .7 .2M116.9 199h3.8M116.9 182.7h3.8M118.3 181.9h-.6a1.43 1.43 0 0 0-1.6 1.2M118.3 183.6a62.9 62.9 0 0 0 0 14.6M118.3 198.2l-1.4 .1M118.3 181.9l-.6 .1-.8 .7M118.3 198.2h3.2v1.4M118.3 199.9h7.1M118.3 181.9h7.1M120.7 199v.7"/>
<path d="M120.7 182.7v.8M120.7 198.3v.7M120.7 182v.7M120.7 198.3v1.4M120.7 182v1.5M120.7 198.3h.8M120.7 199.7h.8M120.7 182h.8M120.7 183.5h.8M121.5 199.6v.3M121.5 181.9v.3M121.5 182.2v1.4h-3.2"/>
<path d="M121.5 182.2h3.9M121.5 199.6h3.9M125.4 199.9v.3h3.5M125.4 199.6v.3M125.4 181.9v.3M125.4 182.2v17.4M125.4 199.3h3.5M125.4 182.5h3.5M128.9 199.3v.9M128.9 181.6h-3.5v.3M128.9 181.6v.9M128.9 182.5v16.8"/>
<path d="M132.9 180.5h65.9M132.9 180.9h65.5M140 191.8l.2 .6h-.3zM151 192.5l-1.1 2.8M161.2 192.9h2.2M161.5 193.8l.8 1.3M162.3 192.9v2.2M163.2 193.8l-.9 1.3M196.4 182.8l4 16.3M196.8 182.7l4 16.3M200.4 198.9l-4 4M200.7 199.2l-4 4"/>
<path d="M206.4 182.8l4 16.3M206.8 182.7l4 16.3M208.4 180.9h61M208.8 180.5h60.6M210.4 198.9l-4 4M210.7 199.2l-4 4M258.4 190.5a1.13 1.13 0 0 1 1.4-.5 1.13 1.13 0 0 1 .7 1.3 1.13 1.13 0 0 1-1.5 .5 1.13 1.13 0 0 1-.6-1.3zM258.7 190.9h1.4M259.4 190.2v1.4M275 192.4v13.9M278.7 192.4v15.6M346.2 193.8h7.5"/>
<path d="M348.1 196.6h.3l-.2 .6zM348.2 193.8l.2 .6h-.3zM348.2 193.8v6.3M351.5 191.4h1M351.9 191.3l.6 .1-.6 .2zM352.5 189.4v4.4a1.71 1.71 0 0 0-1.7 1.7 1.71 1.71 0 0 0 1.7 1.7M353.7 191.4l.6-.1v.3zM353.7 189.4v4.4M353.7 191.4h3.5M353.7 193.8a1.71 1.71 0 0 1 1.7 1.7 1.71 1.71 0 0 1-1.7 1.7h-7.5M364.9 194.4h14.3M128.9 200.2l.1 7.3"/>
<path d="M128.9 207.1h4M129 207.5h3.8M132.9 207.6h64.8M132.9 201.3h65.4M132.9 200.9h65.8M132.9 207.4l-.1 .1M139.1 206.4l1.5 .6M140 207.3l.2 .6h-.3zM140 205.3v7.9h24.3M141.1 208l.6 .3h16.6M143.9 213.5l-1.1 2.9M156.1 210.4h2.2"/>
<path d="M156.4 211.3l.8 1.3M157.2 210.4v2.2M158 211.3l-.8 1.3M158.3 208.3h1.2M158.3 208v.3M159.5 208.3h6.8M159.5 208v.3M166.3 208.3h1.2M166.3 208v.3M167.5 208v.3M184.7 208l-.7 .3h-16.5M196.4 203.1l2 8.1"/>
<path d="M196.8 203l2 8.1M197.6 207.1a.94 .94 0 0 1-1.3-.6 .94 .94 0 0 1 .8-1.2 .97 .97 0 0 0-.9 1.2 .97 .97 0 0 0 1.4 .7M206.4 203.1l2 8.1M206.8 203l2 8.1M207.7 207.6h61.7M208.3 201.3h61.1M208.7 200.9h60.7M259.4 207.3l.2 .6h-.3zM259.4 205.3v7.9h22.5M259.4 206.3h17.6M265 213.5l-1.2 2.9M269.4 207.3h3"/>
<path d="M269.4 207.5h3M272.4 207.3h.2M272.4 207.3v.2M272.6 207.3l-.2 .2M273.7 210.4h2.2M274 211.3l.8 1.3M274.8 210.4v2.2M274.9 205.7h.3l-.2 .6zM275.7 211.3l-.9 1.3M278.6 207.4h.3l-.2 .6zM280.7 208h-72.9M350.7 207v2.3"/>
<path d="M350.7 208.1h2.3M351.6 207.3l1.4 .8M353 208.1l-1.4 .9M4 245.2h123v47.8M4 253.7h123M4 259.4h123M52.4 245.2v47.8M83.5 253.7v5.7M104.7 253.7v5.7M216 253h200M216 248h65M216 258h65"/>
<path d="M228.6 243v15M255.2 243v15M281 243v50M296 243v30M346 243v30M361 243v30M381 253v20M392 253v20M416 243h-200v50M4 265h123M4 270.6h123M4 276.2h123"/>
<path d="M84.9 279.3h1.3M85.5 278.6v1.3M216 278h65M216 273h200M216 263h165M216 268h65M231 263v15M256 263v15M311 273v20M393.4 260.5l9-2.5v10l-9-2.5zM4 281.8h123M4 287.4h123"/>
<path d="M83.5 287.4v5.6M84.9 280.6h1.3M104.7 287.4v5.6M267.4 287.2h1.2M267.4 286h1.2M268 285.5v1.1"/>
<circle cx="134.3" cy="53.2" r=".82"/>
<circle cx="134.3" cy="53.2" r=".85"/>
<circle cx="149.3" cy="45.5" r=".87"/>
<circle cx="149.3" cy="45.5" r=".71"/>
<circle cx="154.3" cy="45.5" r=".86"/>
<circle cx="154.3" cy="45.5" r=".71"/>
<circle cx="158.2" cy="45.5" r=".99"/>
<circle cx="158.2" cy="45.5" r=".97"/>
<circle cx="162.9" cy="45.5" r=".86"/>
<circle cx="162.9" cy="45.5" r=".43"/>
<circle cx="167.6" cy="45.5" r=".95"/>
<circle cx="167.6" cy="45.5" r=".99"/>
<circle cx="171.5" cy="45.5" r=".72"/>
<circle cx="171.5" cy="45.5" r=".86"/>
<circle cx="176.5" cy="45.5" r=".72"/>
<circle cx="176.5" cy="45.5" r=".86"/>
<circle cx="197.2" cy="44.9" r=".92"/>
<circle cx="216.6" cy="44.9" r=".93"/>
<circle cx="245.1" cy="44.9" r=".93"/>
<circle cx="259.4" cy="44.9" r=".93"/>
<circle cx="268" cy="53.2" r=".86"/>
<circle cx="268" cy="53.2" r=".82"/>
<circle cx="134.3" cy="67.5" r=".82"/>
<circle cx="134.3" cy="67.5" r=".87"/>
<circle cx="149.3" cy="75.2" r=".87"/>
<circle cx="149.3" cy="75.2" r=".71"/>
<circle cx="154.3" cy="75.2" r=".87"/>
<circle cx="154.3" cy="75.2" r=".71"/>
<circle cx="158.2" cy="75.2" r=".99"/>
<circle cx="158.2" cy="75.2" r=".97"/>
<circle cx="162.9" cy="75.2" r=".86"/>
<circle cx="162.9" cy="75.2" r=".43"/>
<circle cx="167.6" cy="75.2" r=".95"/>
<circle cx="167.6" cy="75.2" r=".99"/>
<circle cx="171.5" cy="75.2" r=".72"/>
<circle cx="171.5" cy="75.2" r=".87"/>
<circle cx="176.5" cy="75.2" r=".72"/>
<circle cx="176.5" cy="75.2" r=".87"/>
<circle cx="216.6" cy="75.8" r=".93"/>
<circle cx="243.3" cy="77.8" r=".77"/>
<circle cx="243.3" cy="77.8" r=".74"/>
<circle cx="259.4" cy="75.8" r=".93"/>
<circle cx="268" cy="67.5" r=".81"/>
<circle cx="268" cy="67.5" r=".86"/>
<circle cx="173.3" cy="88" r="1"/>
<circle cx="134.2" cy="116.8" r=".8"/>
<circle cx="134.2" cy="116.8" r=".85"/>
<circle cx="155.4" cy="113.8" r=".75"/>
<circle cx="155.5" cy="113.8" r=".85"/>
<circle cx="155.5" cy="113.8" r=".77"/>
<circle cx="159.9" cy="110.5" r=".79"/>
<circle cx="159.9" cy="110.5" r=".28"/>
<circle cx="159.9" cy="110.5" r=".86"/>
<circle cx="161.7" cy="111" r=".75"/>
<circle cx="161.7" cy="111" r=".77"/>
<circle cx="164" cy="111.1" r=".75"/>
<circle cx="164" cy="111.1" r=".77"/>
<circle cx="170.3" cy="113.8" r=".77"/>
<circle cx="170.3" cy="113.8" r=".86"/>
<circle cx="170.3" cy="113.8" r=".74"/>
<circle cx="243.4" cy="113.8" r=".85"/>
<circle cx="243.4" cy="113.8" r=".75"/>
<circle cx="243.4" cy="113.8" r=".77"/>
<circle cx="249.7" cy="113.8" r=".85"/>
<circle cx="249.7" cy="113.8" r=".75"/>
<circle cx="249.7" cy="113.8" r=".77"/>
<circle cx="268.1" cy="116.8" r=".86"/>
<circle cx="268.1" cy="116.8" r=".82"/>
<circle cx="347.5" cy="120.3" r="1.22"/>
<circle cx="347.5" cy="127.2" r="1.18"/>
<circle cx="347.5" cy="120.3" r="1.19"/>
<circle cx="347.5" cy="127.1" r="1.21"/>
<circle cx="347.5" cy="127.2" r="1.56"/>
<circle cx="347.5" cy="120.3" r="1.56"/>
<circle cx="347.5" cy="127.1" r="1.43"/>
<circle cx="347.5" cy="120.3" r="1.43"/>
<circle cx="354.3" cy="137.7" r=".78"/>
<circle cx="354.3" cy="137.7" r=".84"/>
<circle cx="355" cy="135.4" r=".96"/>
<circle cx="355" cy="135.4" r="1.02"/>
<circle cx="357.4" cy="134.9" r=".78"/>
<circle cx="362.1" cy="127.2" r="1.56"/>
<circle cx="362.1" cy="127.1" r="1.18"/>
<circle cx="362.1" cy="127.1" r="1.21"/>
<circle cx="362.1" cy="127.1" r="1.43"/>
<circle cx="366.8" cy="134.7" r=".79"/>
<circle cx="366.8" cy="134.7" r=".84"/>
<circle cx="369.1" cy="135.4" r=".96"/>
<circle cx="369.1" cy="135.4" r="1.02"/>
<circle cx="369.6" cy="137.8" r=".78"/>
<circle cx="369.6" cy="137.8" r=".84"/>
<circle cx="376.6" cy="120.3" r="1.21"/>
<circle cx="376.6" cy="127.1" r="1.19"/>
<circle cx="376.6" cy="127.1" r="1.43"/>
<circle cx="376.6" cy="120.3" r="1.43"/>
<circle cx="376.6" cy="127.2" r="1.57"/>
<circle cx="376.6" cy="120.3" r="1.57"/>
<circle cx="376.6" cy="127.1" r="1.22"/>
<circle cx="376.7" cy="120.3" r="1.18"/>
<circle cx="354.5" cy="147.1" r=".78"/>
<circle cx="355" cy="149.5" r=".96"/>
<circle cx="355" cy="149.5" r="1.03"/>
<circle cx="362.1" cy="142.4" r="7.6"/>
<circle cx="366.7" cy="150" r=".79"/>
<circle cx="369.1" cy="149.5" r=".96"/>
<circle cx="369.1" cy="149.5" r="1.03"/>
<circle cx="369.8" cy="147.2" r=".78"/>
<circle cx="369.8" cy="147.2" r=".84"/>
<circle cx="140" cy="175.5" r=".97"/>
<circle cx="140" cy="175.5" r=".92"/>
<circle cx="161.9" cy="173.4" r=".35"/>
<circle cx="163.9" cy="173.4" r=".34"/>
<circle cx="168.6" cy="175.5" r=".97"/>
<circle cx="168.6" cy="175.5" r=".92"/>
<circle cx="197.2" cy="175.5" r=".97"/>
<circle cx="197.2" cy="175.5" r=".92"/>
<circle cx="216.6" cy="175.5" r=".99"/>
<circle cx="216.6" cy="175.5" r=".92"/>
<circle cx="243.3" cy="173.4" r=".33"/>
<circle cx="245.1" cy="175.5" r=".92"/>
<circle cx="245.1" cy="175.5" r=".99"/>
<circle cx="259.4" cy="175.5" r=".92"/>
<circle cx="259.4" cy="175.5" r=".99"/>
<circle cx="137" cy="195.2" r=".48"/>
<circle cx="137" cy="186.6" r=".48"/>
<circle cx="140" cy="190.9" r=".86"/>
<circle cx="150.4" cy="193.9" r="1"/>
<circle cx="168.6" cy="190.9" r=".86"/>
<circle cx="259.1" cy="190.9" r="3"/>
<circle cx="265.3" cy="186.6" r=".48"/>
<circle cx="265.3" cy="195.2" r=".48"/>
<circle cx="140" cy="206.3" r=".97"/>
<circle cx="140" cy="206.3" r=".93"/>
<circle cx="143.3" cy="215" r=".99"/>
<circle cx="168.6" cy="206.3" r=".97"/>
<circle cx="168.6" cy="206.3" r=".93"/>
<circle cx="216.6" cy="206.3" r=".98"/>
<circle cx="216.6" cy="206.3" r=".93"/>
<circle cx="245.1" cy="206.3" r=".93"/>
<circle cx="245.1" cy="206.3" r=".98"/>
<circle cx="259.4" cy="206.3" r=".93"/>
<circle cx="259.4" cy="206.3" r=".98"/>
<circle cx="264.4" cy="215" r=".99"/>
</g>
<path d="M412.4 262.3a2.5 2.5 0 0 0-4.1-1.1 2.5 2.5 0 0 0 1 4.2 2.5 2.5 0 0 0 3.2-2.9l-.1-.2" fill="none" stroke="#000" stroke-width=".3" stroke-dasharray="30.5 1.3 1.3 1.3" stroke-dashoffset="24.5" stroke-linecap="butt"/>
<path d="M414.8 261.5a5 5 0 0 0-8.3-2 5 5 0 0 0 2.2 8.3 5 5 0 0 0 6.2-6l-.1-.3" fill="none" stroke="#000" stroke-width=".3" stroke-dasharray="30.5 1.3 1.3 1.3" stroke-dashoffset="16.7" stroke-linecap="butt"/>
<g fill="none" stroke="#000" stroke-width=".3" stroke-dasharray="6.3 1.3 1.3 1.3 5.1">
<path d="M198.6 40l2 8.2M208.6 40l2 8.2M200.6 48.2l-4 4M210.6 48.2l-4 4M196.6 72.5l2 8.1M200.6 68.5l-4 4M206.6 72.5l2 8.1M210.6 68.5l-4 4M198.6 108.8l2 4M200.6 112.8l-4 4M208.6 108.8l2 4M210.6 112.8l-4 4"/>
<path d="M196.6 128.8l2 3.9M200.6 124.8l-4 4M206.6 128.8l2 3.9M210.6 124.8l-4 4M198.6 170.6l2 8.1M200.6 178.7l-4 4M208.6 170.6l2 8.1M210.6 178.7l-4 4M200.6 199l-4 4M210.6 199l-4 4M196.6 203l2 8.2M206.6 203l2 8.2"/>
</g>
<path d="M196.6 116.8l4 8M206.6 116.8l4 8" fill="none" stroke="#000" stroke-width=".3" stroke-dasharray="6.3 1.3 1.3 1.3 5.1" stroke-dashoffset="6.3"/>
<path d="M196.6 52.2l4 16.3M206.6 52.2l4 16.3M196.6 182.7l4 16.3M206.6 182.7l4 16.3" fill="none" stroke="#000" stroke-width=".3" stroke-dasharray="6.3 1.3 1.3 1.3 5.1" stroke-dashoffset="2.4"/>
<path d="M362.1 128.7v-11.3" fill="none" stroke="#000" stroke-width=".3" stroke-dasharray="30.5 1.3 1.3 1.3" stroke-dashoffset="26.8"/>
<path d="M258 190.9h-.1M259.4 189.4v-.1M259.4 192.3v.1M260.9 190.9h.1" fill="none" stroke="#000" stroke-width=".3" stroke-dasharray="30.5 1.3 1.3 1.3"/>
<path d="M410 255.7v14.9" fill="none" stroke="#000" stroke-width=".3" stroke-dasharray="30.5 1.3 1.3 1.3" stroke-dashoffset="25"/>
<path d="M403.4 263l12.6-.1" fill="none" stroke="#000" stroke-width=".3" stroke-dasharray="30.5 1.3 1.3 1.3" stroke-dashoffset="26.1"/>
<path d="M216 248v5" fill="none" stroke="#000" stroke-width=".3" stroke-dasharray="30.5 1.3 1.3 1.3" stroke-dashoffset="29.9"/>
<path d="M133.9 45.5v29.7M162.9 45.5v29.7M239.4 45.5v29.7M268.4 45.5v29.7" fill="none" stroke="#f00" stroke-width=".3" stroke-dasharray="30.5 1.3 1.3 1.3" stroke-dashoffset="17.5"/>
<g fill="#000">
<path d="M344.5 127.3l.6 .3h-.6z"/>
<path d="M136.9 34.3l.6-.2v.3zM188.3 34.1l.6 .2-.6 .1z"/>
<path d="M149.3 37.3l.6-.2v.4zM175.9 37.1l.6 .2-.6 .2z"/>
<path d="M272 37.1l.6 .2-.6 .2zM268.4 37.3l.6-.2v.4zM238.8 29.8l.6 .1-.6 .2zM162.9 29.9l.6-.1v.3zM361.5 132.4l.6 .2-.6 .1zM345.1 132.6l.6-.2v.3zM272 168.2l.6 .2-.6 .1zM259.4 168.4l.6-.2v.3zM353.7 191.4l.6-.1v.3zM351.9 191.3l.6 .1-.6 .2z"/>
<path d="M183.7 45.5l.1 .6h-.3zM183.5 74.6h.3l-.1 .6zM383.1 107.9l.1 .6h-.3zM382.9 129h.3l-.1 .6zM278.7 173.7l.2 .6h-.3zM278.6 207.4h.3l-.2 .6zM275 175.5l.2 .6h-.3zM274.9 205.7h.3l-.2 .6zM348.2 193.8l.2 .6h-.3zM348.1 196.6h.3l-.2 .6z"/>
<path d="M115.5 104.9l.6-.2v.3zM272 104.7l.6 .2-.6 .1zM154.3 40.6l.6-.2v.3zM170.9 40.4l.5 .2-.5 .1zM176.5 76.1l-.2 .6h.3zM162.9 76.1l-.2 .6h.3zM115.5 29.9l.6-.1v.3zM162.3 29.8l.6 .1-.6 .2zM115.5 34.3l.6-.2v.3zM133.3 34.1l.6 .2-.6 .1zM362.1 132.6l.6-.2v.3zM378.6 132.4l.6 .2-.6 .1zM140 168.4l.6-.2v.3zM168 168.2l.6 .2-.6 .1zM140 191.8l-.1 .6h.3zM140 207.3l-.1 .6h.3zM259.4 207.3l-.1 .6h.3zM115.5 168.4l.6-.2v.3zM139.4 168.2l.6 .2-.6 .1z"/>
<path d="M378.9 103.7l.6 .2-.6 .1zM344.6 103.9l.6-.2v.3z"/>
<path d="M168.6 168.4l.6-.2v.3zM244.5 168.2l.6 .2-.6 .1z"/>
<path d="M258.8 168.2l.6 .2-.6 .1zM245.1 168.4l.6-.2v.3z"/>
</g>
<g font-size="6.3">
<text x="282.1" y="250.3">名称</text>
<text x="347.1" y="250.3">图号</text>
<text x="282.1" y="260.3">材质</text>
<text x="347.1" y="260.3">质量</text>
<text x="383.3" y="262.1">视</text>
<text x="383.3" y="269.9">图</text>
<text x="282.1" y="270.3">版次</text>
<text x="347.1" y="270.3">比例</text>
</g>
<g font-size="4.2">
<text x="4.8" y="237.6">注意：1.行走平行度（正面+侧面），450行程内，≤±0.03mm，1000行程内，≤±0.05mm。</text>
<text x="12.2" y="243.3">2.本体形变，450行程内，≤±0.03mm，1000行程内，≤±0.05mm。</text>
<text x="18.6" y="251.3">型号/规格</text>
<text x="69.5" y="251.3">GTH12-500-BM-M40-C4</text>
<text x="300.8" y="249.5">GTH12-500-BM-M40-C4</text>
<text x="14.4" y="258.3">螺杆型号/规格</text>
<text x="19.7" y="263.9">有效行程</text>
<text x="63.7" y="258.3">1605</text>
<text x="86.5" y="263.9">500</text>
<text x="89.9" y="258.3">1610</text>
<text x="111.7" y="258.3">1620</text>
<text x="19.7" y="269.5">精度等级</text>
<text x="87.6" y="269.5">C7</text>
<text x="259" y="267">2022/9/29</text>
<text x="19.7" y="275.2">马达容量</text>
<text x="74.9" y="275.2">400W（无刹车）</text>
<text x="15.5" y="280.8">重复定位精度</text>
<text x="86.7" y="280.8">0.02</text>
<text x="9.1" y="286.4">感应开关方式及数量</text>
<text x="72.7" y="286.4">外挂型三只（C4）</text>
<text x="15.5" y="292">建议最快速度</text>
<text x="60.5" y="292">250MM/S</text>
<text x="86.7" y="292">500MM/S</text>
<text x="107.4" y="292">1000MM/S</text>
</g>
<g font-size="4.1">
<text x="263.2" y="192.4">I</text>
<text x="371.1" y="193.3">I</text>
<text x="365" y="198.5">2 : 3.5</text>
</g>
<g font-size="3.5">
<text x="79.5" y="35.5">64.50 滑台极限位置 1</text>
<text x="120" y="31.2">166 滑台原始位置</text>
<text x="165.1" y="35.5">182</text>
<text x="191.5" y="31.2">500 有效行程</text>
<text x="166" y="41.8">60</text>
<text x="166" y="38.6">95</text>
<text x="275.3" y="38.6">14.50 滑台极限位置 1</text>
<text x="185" y="62.7" transform="rotate(-90 185 62.7)">104</text>
<text x="178.1" y="83.3">8 x M6 贯穿</text>
<text x="164.5" y="89.2">2 x</text>
<text x="174.9" y="89.2">6 H7</text>
<text x="188.1" y="89.2">8</text>
<text x="181.1" y="106.1">782</text>
<text x="359.5" y="105.1">122</text>
<text x="329.8" y="125.8">基准面</text>
<text x="384.4" y="120.1" transform="rotate(-90 384.4 120.1)">76</text>
<text x="333.9" y="133.8">59.50</text>
<text x="381.3" y="133.8">60</text>
<text x="126.3" y="169.6">86</text>
<text x="152" y="169.6">100</text>
<text x="204.6" y="169.6">500</text>
<text x="251.4" y="169.6">50</text>
<text x="261.9" y="169.6">46</text>
<text x="141.6" y="195.2">2 x</text>
<text x="152.1" y="195.2">6 H7</text>
<text x="165.3" y="195.2">6</text>
<text x="276.3" y="192.4" transform="rotate(-90 276.3 192.4)">108</text>
<text x="280" y="192.4" transform="rotate(-90 280 192.4)">120</text>
<text x="357.2" y="192.7">2</text>
<text x="349.5" y="208.9" transform="rotate(-90 349.5 208.9)">0</text>
<text x="353" y="206.4" transform="rotate(-90 353 206.4)">6</text>
<text x="141.6" y="212.7">12 x M8</text>
<text x="160" y="212.7">16</text>
<text x="261" y="212.7">4 x M8</text>
<text x="277.6" y="212.7">16</text>
<text x="346" y="210.6" transform="rotate(-90 346 210.6)">+0.012</text>
<text x="349.5" y="214.2" transform="rotate(-90 349.5 214.2)">6</text>
<text x="145" y="216.2">6.5 贯穿</text>
<text x="266.1" y="216.2">6.5 贯穿</text>
<text x="221.4" y="246.8">1</text>
<text x="221.4" y="251.8">2</text>
<text x="218.8" y="256.8">序号</text>
<text x="232.2" y="256.8">修 订 版 次</text>
<text x="257.5" y="256.8">设计变更编号</text>
<text x="228.2" y="261.8">设</text>
<text x="240.1" y="261.8">计</text>
<text x="252" y="261.8">变</text>
<text x="263.9" y="261.8">更</text>
<text x="219.1" y="266.7">设 计</text>
<text x="366.6" y="269.3">1:3.5</text>
<text x="219.1" y="271.7">校 核</text>
<text x="219.1" y="276.7">批 准</text>
<text x="222.9" y="282.7">技术要求：</text>
<text x="231.8" y="287.3">1、未标注公差全部 0.1</text>
<text x="231.7" y="291.8">2、未标注倒角全部C0.3</text>
</g>
</svg>
